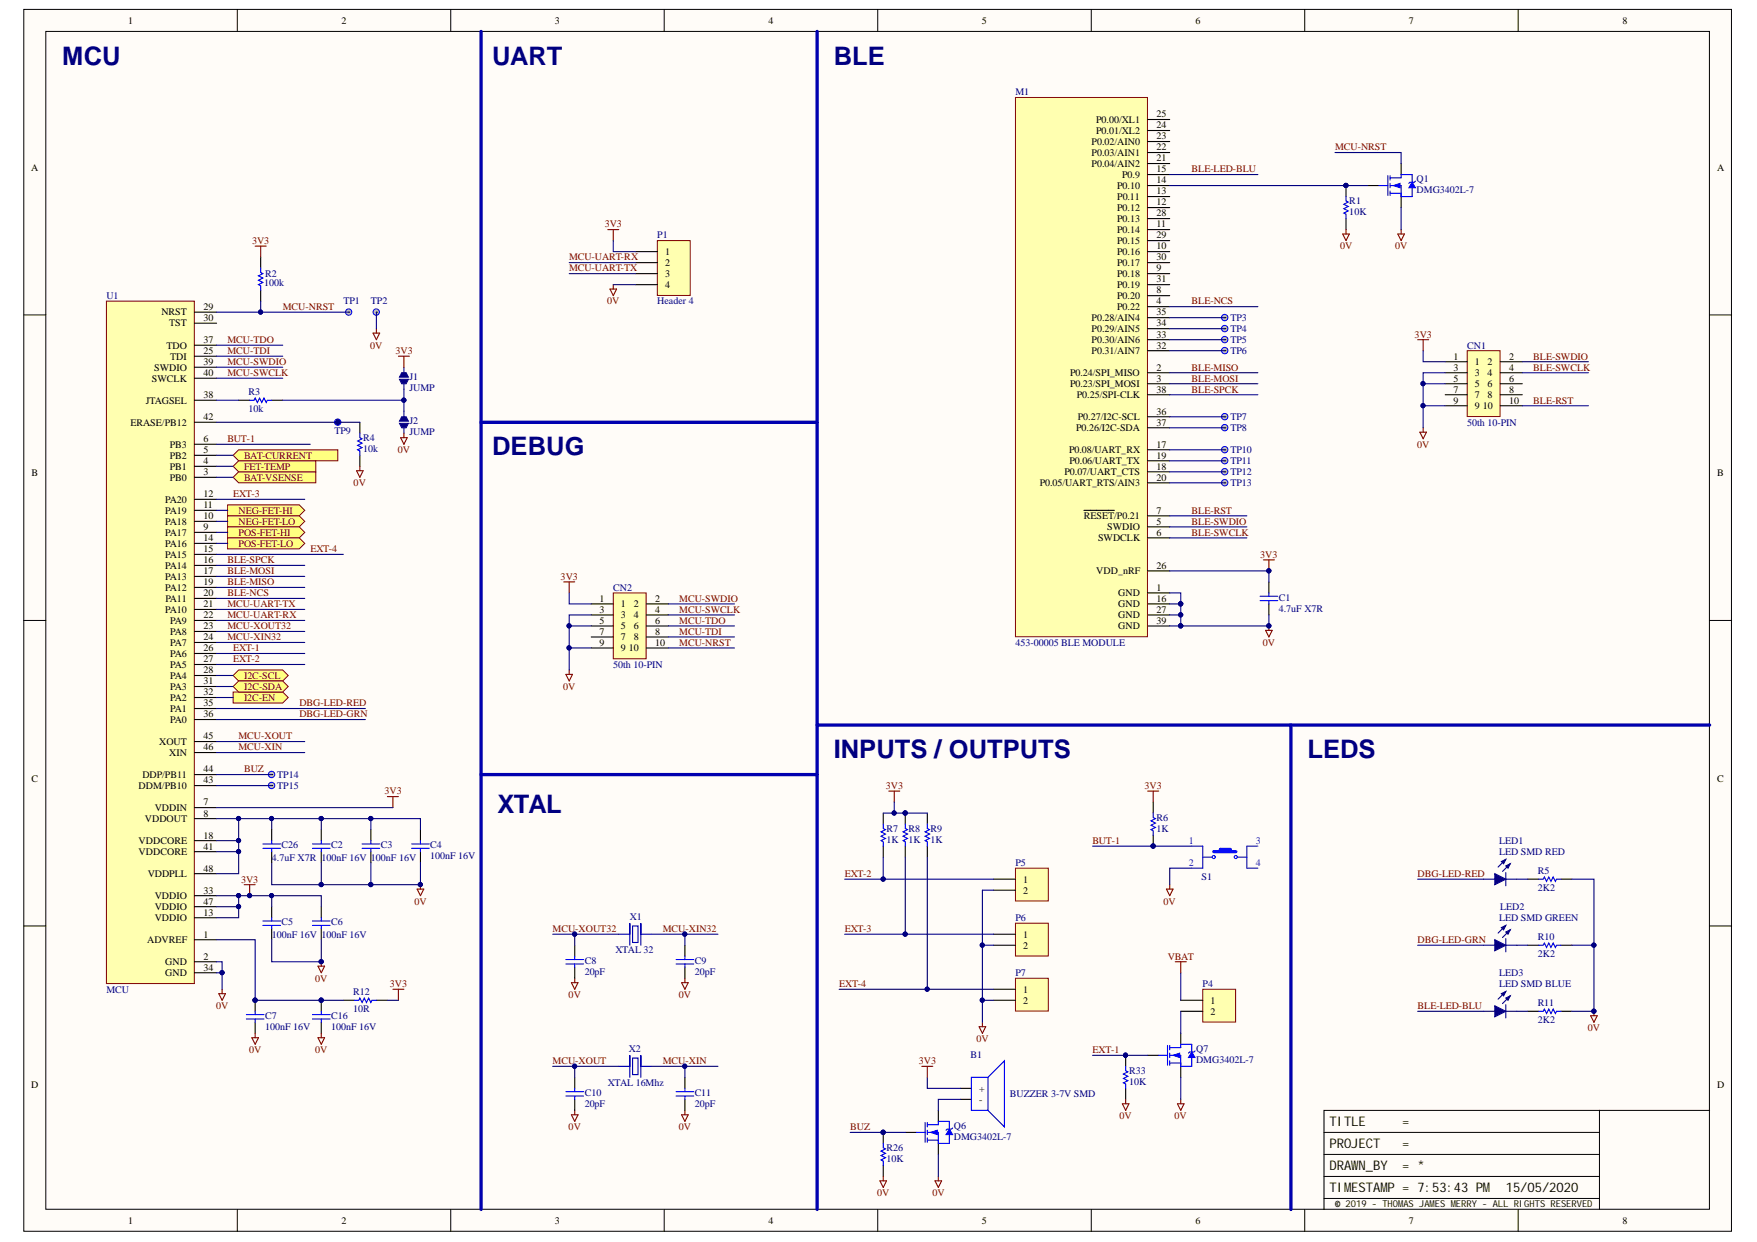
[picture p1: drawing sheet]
<svg xmlns="http://www.w3.org/2000/svg" width="297mm" height="210mm" viewBox="0 0 297 210" stroke-linecap="round" stroke-linejoin="round" font-family="sans-serif">
<g fill="#fffcf8" stroke="#000" stroke-width=".17">
<path d="M4 1.6h288.7v206.5h-288.7z"/>
<path d="M7.7 5.3h281.3v199.1h-281.3z"/>
</g>
<g fill="none" stroke="#000" stroke-width=".17">
<path d="M40.1 1.6v3.7M76.2 1.6v3.7M112.3 1.6v3.7M148.4 1.6v3.7M184.5 1.6v3.7M220.6 1.6v3.7M256.7 1.6v3.7M4 53.2h3.7M289 53.2h3.8M4 104.9h3.7M289 104.9h3.8M4 156.5h3.7"/>
<path d="M289 156.5h3.8M223.8 191.4h46.6M223.8 195.1h46.6M223.8 198.8h46.6M270.4 187.7h-46.6v16.7M289 187.7h-18.6v16.7M40.1 204.4v3.7M76.2 204.4v3.7M112.3 204.4v3.7M148.4 204.4v3.7M184.5 204.4v3.7M220.6 204.4v3.7"/>
<path d="M223.8 202.5h46.6M256.7 204.4v3.7"/>
</g>
<path d="M44.1 43.5v1.8M44.1 49v1.9M40.3 67.6h1.9M45.9 67.6h1.9" fill="none" stroke="#000" stroke-width=".19"/>
<path d="M44.1 45.3v.8l.3 .1-.7 .4 .7 .4-.7 .4 .7 .3-.7 .4 .4 .2v.7M42.2 67.6h.8l.1-.3 .4 .7 .4-.7 .4 .7 .3-.7 .4 .7 .2-.4h.7" fill="none" stroke="#00f" stroke-width=".19"/>
<path d="M43.1 41.6h1.9M44.1 41.6v1.9M37 167.9h1.1l-.5 1.2zM37.6 167.2v.7" fill="none" stroke="#800000" stroke-width=".19"/>
<path d="M68.3 62.1v.9M68.3 64.9v.9" fill="none" stroke="#11037f" stroke-width=".19"/>
<path d="M67.5 64.1h1.5l-.3 .8h-.8z" fill-rule="evenodd" fill="#0c0087"/>
<path d="M67.5 64.1h1.5l-.3 .8h-.8z" fill="none" stroke="#0c0087" stroke-width=".19"/>
<path d="M67.9 63h.8l.3 .7h-1.5z" fill-rule="evenodd" fill="#0c0087"/>
<path d="M67.9 63h.8l.3 .7h-1.5z" fill="none" stroke="#0c0087" stroke-width=".19"/>
<path d="M68.3 69.5v.9M68.3 72.3v.9" fill="none" stroke="#11037f" stroke-width=".19"/>
<path d="M67.5 71.6h1.5l-.3 .7h-.8z" fill-rule="evenodd" fill="#0c0087"/>
<path d="M67.5 71.6h1.5l-.3 .7h-.8z" fill="none" stroke="#0c0087" stroke-width=".19"/>
<path d="M67.9 70.4h.8l.3 .8h-1.5z" fill-rule="evenodd" fill="#0c0087"/>
<path d="M67.9 70.4h.8l.3 .8h-1.5z" fill="none" stroke="#0c0087" stroke-width=".19"/>
<path d="M67.4 60.2h1.8M67.7 74h1.1l-.5 1.1zM68.3 60.2v1.9M68.3 73.2v.8M95.3 98.3h1.9M96.2 98.3v1.9M95.7 114h1.1l-.6 1.1zM96.2 113.2v.8M65.5 134.6h1.9M66.4 134.6v1.9M70.5 150.3h1.1l-.5 1.1zM71.1 149.5v.8" fill="none" stroke="#800000" stroke-width=".19"/>
<g fill="none" stroke="#000" stroke-width=".19">
<path d="M60.8 71.4v1.8M60.8 76.9v1.9M45.9 153.2v1.9M45.9 157v1.8M54.3 140.2v1.9M54.3 143.9v1.9M54.3 153.2v1.9M54.3 157v1.8M62.7 140.2v1.9M62.7 143.9v1.9M71.1 140.2v1.9M71.1 143.9v1.9"/>
<path d="M43.1 169.1v1.8M43.1 172.8v1.8"/>
</g>
<g fill="none" stroke="#00f" stroke-width=".19">
<path d="M60.8 73.2v.8l.4 .2-.7 .3 .7 .4-.7 .4 .7 .3-.7 .4 .3 .2v.7M44.4 156.4h3M44.4 155.7h3M45.9 155.1v.6M45.9 156.4v.6M52.8 156.4h3M52.8 155.7h3M52.8 143.4h3M52.8 142.6h3M54.3 142.1v.5M54.3 143.4v.5M54.3 155.1v.6"/>
<path d="M54.3 156.4v.6M61.2 143.4h3M61.2 142.6h3M62.7 142.1v.5M62.7 143.4v.5M69.6 143.4h3M69.6 142.6h3M71.1 142.1v.5M71.1 143.4v.5M41.6 172.2h3M41.6 171.5h3M43.1 170.9v.6"/>
<path d="M43.1 172.2v.6"/>
</g>
<g fill="#000080" stroke="#000080" stroke-width=".17">
<circle cx="43.1" cy="169" r=".35"/>
<circle cx="71" cy="149.5" r=".35"/>
</g>
<path d="M18 50.9h14.9v115.3h-14.9z" fill="#ffffb0" stroke="#800000" stroke-width=".17"/>
<g fill="none" stroke="#000" stroke-width=".19">
<path d="M32.9 52.8h3.7M32.9 54.6h3.7M32.9 58.3h3.7M32.9 78.8h3.7M32.9 76.9h3.7M32.9 75.1h3.7M32.9 60.2h3.7M32.9 67.6h3.7M32.9 62.1h3.7M32.9 63.9h3.7M32.9 71.4h3.7M32.9 80.7h3.7"/>
<path d="M32.9 90h3.7M32.9 88.1h3.7M32.9 86.3h3.7M32.9 84.4h3.7M32.9 91.8h3.7M32.9 93.7h3.7M32.9 95.6h3.7M32.9 97.4h3.7M32.9 99.3h3.7M32.9 101.1h3.7M32.9 103h3.7M32.9 104.9h3.7"/>
<path d="M32.9 106.7h3.7M32.9 108.6h3.7M32.9 110.4h3.7M32.9 112.3h3.7M32.9 114.2h3.7M32.9 116h3.7M32.9 117.9h3.7M32.9 119.7h3.7M32.9 136.5h3.7M32.9 138.4h3.7M32.9 121.6h3.7M32.9 132.8h3.7"/>
<path d="M32.9 130.9h3.7M32.9 125.3h3.7M32.9 127.2h3.7M32.9 158.8h3.7M32.9 155.1h3.7M32.9 142.1h3.7M32.9 151.4h3.7M32.9 143.9h3.7M32.9 153.2h3.7M32.9 147.7h3.7M32.9 162.5h3.7M32.9 164.4h3.7"/>
</g>
<g fill="none" stroke="#800000" stroke-width=".19">
<path d="M102.7 38.8h1.9M103.7 38.8v1.9M60.3 79.6h1.1l-.6 1.1zM60.8 78.8v.8M41.3 149.5h1.8M42.2 149.5v1.9M96.6 166.1h1.1l-.5 1.1zM97.2 165.3v.8M115.2 166.1h1.1l-.5 1.1zM115.8 165.3v.8M96.6 188.4h1.1l-.5 1.1zM97.2 187.7v.7"/>
<path d="M115.2 188.4h1.1l-.5 1.1zM115.8 187.7v.7"/>
</g>
<circle cx="42.2" cy="151.4" r=".35" fill="#000080" stroke="#000080" stroke-width=".17"/>
<path d="M104.6 157.9h1.9v-1.9v3.7M106.9 156.5h1v2.8h-1zM110.2 157.9h-1.9v-1.9v3.7M106.9 178.8h1v2.8h-1zM104.6 180.2h1.9v-1.8v3.7M110.2 180.2h-1.9v-1.8v3.7" fill="none" stroke="#0000bf" stroke-width=".19"/>
<path d="M111.1 40.7h5.6v9.2h-5.6z" fill="#ffffb0" stroke="#800000" stroke-width=".17"/>
<path d="M107.4 42.5h3.7M107.4 44.4h3.7M107.4 46.2h3.7M107.4 48.1h3.7" fill="none" stroke="#000" stroke-width=".19"/>
<path d="M103.1 48.9h1.1l-.5 1.1zM103.7 48.1v.8" fill="none" stroke="#800000" stroke-width=".19"/>
<path d="M171.7 16.5h22.3v91.1h-22.3z" fill="#ffffb0" stroke="#800000" stroke-width=".17"/>
<g fill="none" stroke="#000" stroke-width=".19">
<path d="M194 38.8h3.8M194 35.1h3.8M194 33.2h3.8M194 31.4h3.8M194 29.5h3.8M194 27.6h3.8M194 25.8h3.8M194 23.9h3.8M194 22.1h3.8M194 20.2h3.8M194 36.9h3.8M194 51.8h3.8"/>
<path d="M194 50h3.8M194 46.2h3.8M194 42.5h3.8M194 40.7h3.8M194 44.4h3.8M194 48.1h3.8M194 59.3h3.8M194 57.4h3.8M194 55.5h3.8M194 53.7h3.8M194 63h3.8M194 64.9h3.8"/>
<path d="M194 76h3.8M194 79.7h3.8M194 77.9h3.8M194 70.4h3.8M194 72.3h3.8M194 66.7h3.8M183.2 86.3h5.2M194 89h3.8M194 90.9h3.8M194 87.2h3.8M194 81.6h3.8M194 96.5h3.8"/>
<path d="M194 100.2h3.8M194 102.1h3.8M194 103.9h3.8M194 105.8h3.8"/>
</g>
<path d="M203.3 167.2h5.6v5.5h-5.6z" fill="#ffffb0" stroke="#800000" stroke-width=".17"/>
<path d="M199.6 169.1h3.7M199.6 170.9h3.7" fill="none" stroke="#000" stroke-width=".19"/>
<path d="M171.7 146.7h5.5v5.6h-5.5z" fill="#ffffb0" stroke="#800000" stroke-width=".17"/>
<path d="M167.9 148.6h3.8M167.9 150.4h3.8" fill="none" stroke="#000" stroke-width=".19"/>
<path d="M171.7 156h5.5v5.6h-5.5z" fill="#ffffb0" stroke="#800000" stroke-width=".17"/>
<path d="M167.9 157.9h3.8M167.9 159.7h3.8" fill="none" stroke="#000" stroke-width=".19"/>
<path d="M171.7 165.3h5.5v5.6h-5.5z" fill="#ffffb0" stroke="#800000" stroke-width=".17"/>
<path d="M149.3 137.4v1.9M153 137.4v1.9M156.8 137.4v1.9M149.3 143v1.9M153 143v1.9M156.8 143v1.9M167.9 167.2h3.8M167.9 169.1h3.8" fill="none" stroke="#000" stroke-width=".19"/>
<path d="M239.7 57.4h1.8M240.6 57.4v1.9M240 73h1.2l-.6 1.2zM240.6 72.3v.7M150.3 133.7h1.8M151.2 133.7v1.9M165.5 173.5h1.1l-.5 1.1zM166.1 172.8v.7" fill="none" stroke="#800000" stroke-width=".19"/>
<path d="M149.3 139.3v.7l.4 .2-.8 .4 .8 .4-.8 .3 .8 .4-.8 .4 .4 .2v.7M153 139.3v.7l.4 .2-.7 .4 .7 .4-.7 .3 .7 .4-.7 .4 .3 .2v.7M156.8 139.3v.7l.3 .2-.7 .4 .7 .4-.7 .3 .7 .4-.7 .4 .4 .2v.7" fill="none" stroke="#00f" stroke-width=".19"/>
<circle cx="153" cy="137.4" r=".35" fill="#000080" stroke="#000080" stroke-width=".17"/>
<path d="M250.8 148.6h1.9M254.6 148.6h1.8M255.3 146l-1.3 1.3" fill="none" stroke="#0c0087" stroke-width=".19"/>
<path d="M254.6 146.4l.7-.4-.4 .7z" fill="#0c0087"/>
<path d="M254.6 146.4l.7-.4-.4 .7zM254.6 145.2l-1.3 1.3" fill="none" stroke="#0c0087" stroke-width=".19"/>
<path d="M253.8 145.6l.8-.4-.4 .8z" fill="#0c0087"/>
<path d="M253.8 145.6l.8-.4-.4 .8z" fill="none" stroke="#0c0087" stroke-width=".19"/>
<path d="M252.7 147.7l1.9 .9-1.9 .9z" fill-rule="evenodd" fill="#0c0087"/>
<path d="M252.7 147.7l1.9 .9-1.9 .9zM254.6 147.5v2.2M250.8 170.9h1.9M254.6 170.9h1.8M255.3 168.3l-1.3 1.3" fill="none" stroke="#0c0087" stroke-width=".19"/>
<path d="M254.6 168.7l.7-.4-.4 .8z" fill="#0c0087"/>
<path d="M254.6 168.7l.7-.4-.4 .8zM254.6 167.6l-1.3 1.3" fill="none" stroke="#0c0087" stroke-width=".19"/>
<path d="M253.8 167.9l.8-.3-.4 .7z" fill="#0c0087"/>
<path d="M253.8 167.9l.8-.3-.4 .7z" fill="none" stroke="#0c0087" stroke-width=".19"/>
<path d="M252.7 170l1.9 .9-1.9 .9z" fill-rule="evenodd" fill="#0c0087"/>
<path d="M250.8 159.7h1.9M254.6 159.7h1.8M255.3 157.1l-1.3 1.3M252.7 170l1.9 .9-1.9 .9zM254.6 169.8v2.2" fill="none" stroke="#0c0087" stroke-width=".19"/>
<path d="M254.6 157.5l.7-.4-.4 .8z" fill="#0c0087"/>
<path d="M254.6 157.5l.7-.4-.4 .8zM254.6 156.4l-1.3 1.3" fill="none" stroke="#0c0087" stroke-width=".19"/>
<path d="M253.8 156.8l.8-.4-.4 .7z" fill="#0c0087"/>
<path d="M253.8 156.8l.8-.4-.4 .7z" fill="none" stroke="#0c0087" stroke-width=".19"/>
<path d="M252.7 158.8l1.9 .9-1.9 1z" fill-rule="evenodd" fill="#0c0087"/>
<path d="M252.7 158.8l1.9 .9-1.9 1zM254.6 158.6v2.3" fill="none" stroke="#0c0087" stroke-width=".19"/>
<path d="M231.3 31.4h1.8M236.9 27.6v1.9M236.9 33.2v1.9M214.5 98.3v1.9M214.5 102.1v1.8M258.3 148.6h1.9M258.3 159.7h1.9M263.9 148.6h1.8M263.9 159.7h1.8M258.3 170.9h1.9M263.9 170.9h1.8" fill="none" stroke="#000" stroke-width=".19"/>
<g fill="none" stroke="#00f" stroke-width=".19">
<path d="M233.1 31.4h1.5M234.6 29.7v3.3M235 30.1h1.9M235 31.4h1.9v1.8M235 32.7h1.9M235 29.7v.7M235 31v.7M235 32.3v.7M238.7 31.7v1.5M213 101.5h3M213 100.8h3M214.5 100.2v.6"/>
<path d="M214.5 101.5v.6M260.2 148.6h.7l.2-.4 .4 .8 .3-.8 .4 .8 .4-.8 .4 .8 .1-.4h.8M260.2 159.7h.7l.2-.3 .4 .7 .3-.7 .4 .7 .4-.7 .4 .7 .1-.4h.8M260.2 170.9h.7l.2-.4 .4 .8 .3-.8 .4 .8 .4-.8 .4 .8 .1-.4h.8"/>
</g>
<path d="M213.6 94.6h1.9M214.5 94.6v1.9M268.9 171.7h1.1l-.5 1.1zM269.5 170.9v.8" fill="none" stroke="#800000" stroke-width=".19"/>
<g fill="#000080" stroke="#000080" stroke-width=".17">
<circle cx="269.5" cy="170.9" r=".35"/>
<circle cx="214.5" cy="96.5" r=".35"/>
</g>
<path d="M235.6 31.4l1.1-.4v.7z" fill="#00f"/>
<path d="M235.6 31.4l1.1-.4v.7z" fill="none" stroke="#00f" stroke-width=".17"/>
<path d="M236.9 29.5v.6M236.9 32.7v.5h1.8M238.7 29.5v1.3" fill="none" stroke="#00f" stroke-width=".19"/>
<path d="M238.7 30.8l.6 .9h-1.1z" fill="#00f"/>
<path d="M238.7 30.8l.6 .9h-1.1z" fill="none" stroke="#00f" stroke-width=".17"/>
<path d="M227.6 33.2v.8l.3 .2-.7 .3 .7 .4-.7 .4 .7 .3-.7 .4 .4 .2v.7M236.9 29.5h1.8M239.3 30.6l-.2 .2h-.7l-.2 .2" fill="none" stroke="#00f" stroke-width=".19"/>
<path d="M227 39.5h1.1l-.5 1.2zM227.6 38.8v.7M236.3 39.5h1.1l-.5 1.2zM236.9 38.8v.7" fill="none" stroke="#800000" stroke-width=".19"/>
<path d="M227.6 31.4v1.8M227.6 36.9v1.9" fill="none" stroke="#000" stroke-width=".19"/>
<circle cx="227.5" cy="31.3" r=".35" fill="#000080" stroke="#000080" stroke-width=".17"/>
<circle cx="57.1" cy="71.3" r=".54" fill="#c0c0c0" stroke="#00f" stroke-width=".17"/>
<path d="M57.1 71.4h.1" fill="none" stroke="#000" stroke-width=".19"/>
<circle cx="57.1" cy="71.3" r=".35" fill="#000080" stroke="#000080" stroke-width=".17"/>
<circle cx="58.9" cy="52.7" r=".54" fill="#c0c0c0" stroke="#00f" stroke-width=".17"/>
<path d="M59 52.8h.1" fill="none" stroke="#000" stroke-width=".19"/>
<circle cx="63.6" cy="52.7" r=".54" fill="#c0c0c0" stroke="#00f" stroke-width=".17"/>
<path d="M63.6 52.8h.1" fill="none" stroke="#000" stroke-width=".19"/>
<path d="M63.1 56.3h1.1l-.6 1.1zM63.6 55.5v.8" fill="none" stroke="#800000" stroke-width=".19"/>
<g fill="#ffff80" stroke="#800000" stroke-width=".17">
<path d="M39.4 80.7l.9-1h13.1v1.9h-13.1z" fill-rule="evenodd"/>
<path d="M38.5 85.3h12.1l.9 1-.9 .9h-12.1z" fill-rule="evenodd"/>
<path d="M38.5 87.2h12.1l.9 .9-.9 .9h-12.1z" fill-rule="evenodd"/>
<path d="M38.5 89h12.1l.9 1-.9 .9h-12.1z" fill-rule="evenodd"/>
<path d="M39.4 114.2l.9-1h7.5l.9 1-.9 .9h-7.5z" fill-rule="evenodd"/>
<path d="M39.4 76.9l.9-.9h16.8v1.9h-16.8z" fill-rule="evenodd"/>
<path d="M39.4 117h8.4l.9 .9-.9 .9h-8.4z" fill-rule="evenodd"/>
<path d="M39.4 78.8l.9-.9h13.1v1.8h-13.1z" fill-rule="evenodd"/>
<path d="M38.5 90.9h12.1l.9 .9-.9 1h-12.1z" fill-rule="evenodd"/>
<path d="M39.4 116l.9-.9h7.5l.9 .9-.9 1h-7.5z" fill-rule="evenodd"/>
</g>
<path d="M81.3 5.3v199.1M138.1 5.3v199.1M81.3 71.4h56.8M81.3 130.9h56.8M138.1 122.5h150.9M218.2 122.5v81.9" fill="none" stroke="#0000b0" stroke-width=".56"/>
<circle cx="207" cy="76" r=".54" fill="#c0c0c0" stroke="#00f" stroke-width=".17"/>
<path d="M207.1 76h.1" fill="none" stroke="#000" stroke-width=".19"/>
<circle cx="207" cy="77.9" r=".54" fill="#c0c0c0" stroke="#00f" stroke-width=".17"/>
<path d="M207.1 77.9h.1" fill="none" stroke="#000" stroke-width=".19"/>
<circle cx="207" cy="79.7" r=".54" fill="#c0c0c0" stroke="#00f" stroke-width=".17"/>
<path d="M207.1 79.7h.1" fill="none" stroke="#000" stroke-width=".19"/>
<circle cx="207" cy="81.6" r=".54" fill="#c0c0c0" stroke="#00f" stroke-width=".17"/>
<path d="M207.1 81.6h.1" fill="none" stroke="#000" stroke-width=".19"/>
<circle cx="207" cy="53.7" r=".54" fill="#c0c0c0" stroke="#00f" stroke-width=".17"/>
<path d="M207.1 53.7h.1" fill="none" stroke="#000" stroke-width=".19"/>
<circle cx="207" cy="55.5" r=".54" fill="#c0c0c0" stroke="#00f" stroke-width=".17"/>
<path d="M207.1 55.5h.1" fill="none" stroke="#000" stroke-width=".19"/>
<circle cx="207" cy="57.4" r=".54" fill="#c0c0c0" stroke="#00f" stroke-width=".17"/>
<path d="M207.1 57.4h.1" fill="none" stroke="#000" stroke-width=".19"/>
<circle cx="207" cy="59.3" r=".54" fill="#c0c0c0" stroke="#00f" stroke-width=".17"/>
<path d="M207.1 59.3h.1" fill="none" stroke="#000" stroke-width=".19"/>
<circle cx="207" cy="70.4" r=".54" fill="#c0c0c0" stroke="#00f" stroke-width=".17"/>
<path d="M207.1 70.4h.1" fill="none" stroke="#000" stroke-width=".19"/>
<circle cx="207" cy="72.3" r=".54" fill="#c0c0c0" stroke="#00f" stroke-width=".17"/>
<path d="M207.1 72.3h.1" fill="none" stroke="#000" stroke-width=".19"/>
<circle cx="45.9" cy="130.9" r=".54" fill="#c0c0c0" stroke="#00f" stroke-width=".17"/>
<path d="M45.9 130.9h.1" fill="none" stroke="#000" stroke-width=".19"/>
<circle cx="45.9" cy="132.8" r=".54" fill="#c0c0c0" stroke="#00f" stroke-width=".17"/>
<path d="M45.9 132.8h.1" fill="none" stroke="#000" stroke-width=".19"/>
<path d="M214 106.5h1.1l-.6 1.1zM214.5 105.8v.7" fill="none" stroke="#800000" stroke-width=".19"/>
<circle cx="214.5" cy="105.8" r=".35" fill="#000080" stroke="#000080" stroke-width=".17"/>
<path d="M248.1 59.3h5.5v11.1h-5.5z" fill="#ffffb0" stroke="#800000" stroke-width=".17"/>
<path d="M244.3 61.1h3.8M244.3 63h3.8M244.3 64.9h3.8M244.3 66.7h3.8M244.3 68.6h3.8M253.6 61.1h3.8M253.6 63h3.8M253.6 64.9h3.8M253.6 66.7h3.8M253.6 68.6h3.8" fill="none" stroke="#000" stroke-width=".19"/>
<path d="M103.7 100.2h5.5v11.1h-5.5z" fill="#ffffb0" stroke="#800000" stroke-width=".17"/>
<g fill="none" stroke="#000" stroke-width=".19">
<path d="M100 102.1h3.7M100 103.9h3.7M100 105.8h3.7M100 107.6h3.7M100 109.5h3.7M109.3 102.1h3.7M109.3 103.9h3.7M109.3 105.8h3.7M109.3 107.6h3.7M109.3 109.5h3.7M195 135.6v1.8M97.2 159.7v1.9"/>
<path d="M115.8 159.7v1.9M195 141.1v1.9M54.3 169.1v1.8M54.3 172.8v1.8M58 169.1h1.9M63.6 169.1h1.9M97.2 163.5v1.8M115.8 163.5v1.8M194 178.4h1.9M199.6 174.6v1.9M97.2 182.1v1.8M97.2 185.8v1.9"/>
<path d="M115.8 182.1v1.8M115.8 185.8v1.9M199.6 180.2v1.9"/>
</g>
<path d="M194 133.7h1.9M195 133.7v1.9M197.2 150.3h1.1l-.5 1.1zM197.8 149.5v.8M42.6 175.4h1.1l-.6 1.1zM43.1 174.6v.8M53.8 163.3h1.1l-.6 1.1zM53.8 175.4h1.1l-.6 1.1zM54.3 162.5v.8M54.3 174.6v.8M66.4 167.2h1.9M67.4 167.2v1.9" fill="none" stroke="#800000" stroke-width=".19"/>
<g fill="#000080" stroke="#000080" stroke-width=".17">
<circle cx="54.3" cy="162.5" r=".35"/>
<circle cx="54.3" cy="169" r=".35"/>
<circle cx="194.9" cy="143" r=".35"/>
</g>
<g fill="none" stroke="#00f" stroke-width=".19">
<path d="M195 137.4v.8l.3 .2-.7 .3 .7 .4-.7 .4 .7 .3-.7 .4 .4 .2v.7M52.8 172.2h3M52.8 171.5h3M54.3 170.9v.6M54.3 172.2v.6M59.9 169.1h.7l.2-.4 .4 .7 .4-.7 .4 .7 .3-.7 .4 .7 .2-.3h.7M95.7 162.9h3M95.7 162.2h3M97.2 161.6v.6M97.2 162.9v.6M114.3 162.9h3M114.3 162.2h3"/>
<path d="M115.8 161.6v.6M115.8 162.9v.6M195.9 178.4h1.5M197.4 176.7v3.3M197.8 177.1h1.8M197.8 178.4h1.8v1.8M197.8 179.7h1.8M197.8 176.7v.7M197.8 178v.7M197.8 179.3v.7M201.5 178.7v1.5M95.7 185.2h3"/>
<path d="M95.7 184.5h3M97.2 183.9v.6M97.2 185.2v.6M114.3 185.2h3M114.3 184.5h3M115.8 183.9v.6M115.8 185.2v.6"/>
</g>
<g fill="none" stroke="#011ff9" stroke-width=".19">
<path d="M201.5 143h1.8v3.7h-1.8M203.3 144.9h1.5M209.3 144.9h1.5M212.7 143h-1.9v3.7h1.9"/>
<circle cx="205.2" cy="144.8" r=".26"/>
<circle cx="208.9" cy="144.8" r=".26"/>
</g>
<path d="M205.2 143.9h3.7M208 143.6h-1.7v.1h1.7h-1.5" fill="none" stroke="#011ff9" stroke-width=".56"/>
<path d="M198.3 178.4l1.1-.4v.7z" fill="#00f"/>
<path d="M198.3 178.4l1.1-.4v.7z" fill="none" stroke="#00f" stroke-width=".17"/>
<path d="M199.6 176.5v.6M199.6 179.7v.5h1.9M201.5 176.5v1.3" fill="none" stroke="#00f" stroke-width=".19"/>
<path d="M201.5 177.8l.5 .9h-1.1z" fill="#00f"/>
<path d="M201.5 177.8l.5 .9h-1.1z" fill="none" stroke="#00f" stroke-width=".17"/>
<g fill="none" stroke="#00f" stroke-width=".19">
<path d="M199.6 176.5h1.9M202 177.6l-.1 .2h-.8l-.2 .2M154.9 191.4h1.5M156.4 189.7v3.4M156.8 190.1h1.8M156.8 191.4h1.8v1.8M156.8 192.7h1.8M156.8 189.7v.8M156.8 191v.8M156.8 192.3v.8M160.5 191.8v1.4M164.2 182.1h2.8v5.6h-2.8z"/>
<path d="M167 182.1l2.8-2.8v11.2l-2.8-2.8M190.3 180.2v.8l.4 .1-.8 .4 .8 .4-.8 .4 .8 .3-.8 .4 .4 .2v.7"/>
</g>
<path d="M198.7 162.5h1.8M199.6 162.5v1.9M189.7 186.5h1.2l-.6 1.2zM190.3 185.8v.7M199.1 186.5h1.1l-.6 1.2zM199.6 185.8v.7" fill="none" stroke="#800000" stroke-width=".19"/>
<path d="M190.3 178.4v1.8M153 191.4h1.9M158.6 187.7v1.8M158.6 193.2v1.9M162.4 183.9h1.8M162.4 185.8h1.8M190.3 183.9v1.9" fill="none" stroke="#000" stroke-width=".19"/>
<g fill="#000080" stroke="#000080" stroke-width=".17">
<circle cx="190.3" cy="178.3" r=".35"/>
<circle cx="44.1" cy="52.7" r=".35"/>
<circle cx="68.3" cy="67.6" r=".35"/>
<circle cx="96.2" cy="109.5" r=".35"/>
<circle cx="96.2" cy="105.8" r=".35"/>
<circle cx="40.3" cy="138.3" r=".35"/>
<circle cx="40.3" cy="142.1" r=".35"/>
<circle cx="40.3" cy="143.9" r=".35"/>
<circle cx="45.9" cy="151.4" r=".35"/>
<circle cx="45.9" cy="138.3" r=".35"/>
<circle cx="54.3" cy="138.3" r=".35"/>
<circle cx="54.3" cy="149.5" r=".35"/>
<circle cx="62.7" cy="149.5" r=".35"/>
<circle cx="62.7" cy="138.3" r=".35"/>
<circle cx="40.3" cy="153.2" r=".35"/>
<circle cx="97.1" cy="157.9" r=".35"/>
<circle cx="115.8" cy="157.9" r=".35"/>
<circle cx="97.1" cy="180.2" r=".35"/>
<circle cx="115.8" cy="180.2" r=".35"/>
<circle cx="166.1" cy="169" r=".35"/>
<circle cx="166.1" cy="159.7" r=".35"/>
<circle cx="156.7" cy="167.2" r=".35"/>
<circle cx="153" cy="157.9" r=".35"/>
<circle cx="149.3" cy="148.6" r=".35"/>
<circle cx="151.2" cy="137.4" r=".35"/>
<circle cx="240.6" cy="68.6" r=".35"/>
<circle cx="240.6" cy="64.8" r=".35"/>
<circle cx="269.5" cy="170.9" r=".35"/>
<circle cx="269.5" cy="159.7" r=".35"/>
<circle cx="199.6" cy="105.8" r=".35"/>
<circle cx="214.5" cy="105.8" r=".35"/>
<circle cx="199.6" cy="102" r=".35"/>
<circle cx="199.6" cy="103.9" r=".35"/>
<circle cx="214.5" cy="96.5" r=".35"/>
<circle cx="227.5" cy="31.3" r=".35"/>
<circle cx="57.1" cy="71.3" r=".35"/>
<circle cx="37.5" cy="164.4" r=".35"/>
<circle cx="54.3" cy="162.5" r=".35"/>
<circle cx="54.3" cy="169" r=".35"/>
<circle cx="43.1" cy="169" r=".35"/>
<circle cx="194.9" cy="143" r=".35"/>
<circle cx="40.3" cy="151.4" r=".35"/>
<circle cx="42.2" cy="151.4" r=".35"/>
<circle cx="153" cy="137.4" r=".35"/>
</g>
<g fill="none" stroke="#000080" stroke-width=".19">
<path d="M197.8 31.4h33.5M197.8 29.5h14.9M225.7 25.8h11.2v1.8M236.9 35.1v3.7M44.1 50.9v1.9h-7.5M63.6 52.8v2.7M197.8 53.7h9.3M197.8 55.5h9.3M197.8 57.4h9.3M197.8 59.3h9.3M197.8 51.8h14.9M36.6 71.4h24.2"/>
<path d="M36.6 76.9h2.8M36.6 78.8h2.8M36.6 75.1h15.9M197.8 63h14.9M197.8 66.7h14.9M197.8 64.9h14.9M197.8 76h9.3M197.8 77.9h9.3M197.8 79.7h9.3M197.8 70.4h9.3M197.8 72.3h9.3M36.6 99.3h14.9"/>
<path d="M36.6 95.6h14.9M36.6 97.4h14.9M36.6 80.7h2.8M36.6 86.3h1.9M36.6 88.1h1.9M36.6 90h1.9M36.6 91.8h1.9M36.6 93.7h21.4M36.6 84.4h14.9M197.8 96.5h16.7v1.8M197.8 90.9h13M197.8 89h13"/>
<path d="M197.8 87.2h13M197.8 81.6h9.3M36.6 114.2h2.8M36.6 116h2.8M36.6 117.9h2.8M36.6 119.7h25.2M36.6 110.4h14.9M36.6 112.3h14.9M36.6 101.1h14.9M197.8 100.2h1.8v1.9M197.8 103.9h1.8v1.9M197.8 102.1h1.8"/>
<path d="M197.8 105.8h1.8M199.6 102.1v1.8M214.5 103.9v1.9h-14.9M36.6 121.6h25.2M36.6 130.9h9.3M36.6 132.8h9.3M149.3 137.4h7.5M151.2 135.6v1.8M36.6 158.8h6.5v10.3h14.9M142.8 157.9h25.1M142.8 148.6h25.1M149.3 144.9v3.7"/>
<path d="M153 144.9v13M156.8 144.9v22.3M167.9 159.7h-1.8v9.4M167.9 150.4h-1.8v9.3M184.7 143h16.8M201.5 146.7h-3.7v2.8M239.7 148.6h11.1M239.7 159.7h11.1M256.4 148.6h1.9M256.4 159.7h1.9M265.7 148.6h3.8v22.3h-3.8M265.7 159.7h3.8"/>
<path d="M36.6 162.5h1v4.7M36.6 164.4h1M65.5 169.1h1.9M141.9 167.2h26M167.9 169.1h-1.8v3.7M184.7 178.4h9.3M199.6 164.4v4.7M199.6 170.9v3.7M239.7 170.9h11.1M256.4 170.9h1.9M199.6 182.1v3.7"/>
</g>
<g fill="none" stroke="#11037f" stroke-width=".19">
<path d="M36.6 58.3h11.2M44.1 52.8h14.9M96.2 44.4h11.2M96.2 46.2h11.2M103.7 40.7v1.8h3.7M103.7 48.1h3.7M240.6 59.3v1.8h3.7M36.6 67.6h3.7M36.6 60.2h11.2M36.6 62.1h11.2M36.6 63.9h11.2M47.8 67.6h20.5"/>
<path d="M68.3 65.8v3.7M244.3 68.6h-3.7v3.7M244.3 64.9h-3.7v3.7M244.3 63h-3.7v1.9M257.4 61.1h11.1M257.4 63h11.1M257.4 68.6h11.1M36.6 106.7h14.9M36.6 108.6h14.9M36.6 104.9h14.9M36.6 103h14.9M96.2 100.2v1.9h3.8"/>
<path d="M100 109.5h-3.8v3.7M100 105.8h-3.8v3.7M100 103.9h-3.8v1.9M113 105.8h11.2M113 107.6h11.2M113 102.1h11.2M113 103.9h11.2M113 109.5h11.2M36.6 138.4h3.7v3.7h-3.7M36.6 136.5h29.8M36.6 125.3h14.9M36.6 127.2h14.9"/>
<path d="M40.3 138.4h5.6v1.8M45.9 138.4h8.4v1.8M54.3 138.4h8.4v1.8M36.6 151.4h17.7v1.8M36.6 153.2h3.7M40.3 142.1v1.8h-3.7M40.3 143.9v3.8h-3.7M40.3 151.4v3.7h-3.7M45.9 145.8v3.7h8.4v-3.7M45.9 158.8v3.7h8.4v-3.7M45.9 151.4v1.8M62.7 145.8v3.7h-8.4"/>
<path d="M93.4 157.9h11.2M97.2 157.9v1.8M110.2 157.9h11.2M115.8 157.9v1.8M93.4 180.2h11.2M97.2 180.2v1.9M110.2 180.2h11.2M115.8 180.2v1.9"/>
</g>
<path d="M157.3 191.4l1.1-.4v.8z" fill="#00f"/>
<path d="M157.3 191.4l1.1-.4v.8z" fill="none" stroke="#00f" stroke-width=".17"/>
<path d="M158.6 189.5v.6M158.6 192.7v.5h1.9M160.5 189.5v1.3" fill="none" stroke="#00f" stroke-width=".19"/>
<path d="M160.5 190.8l.6 1h-1.2z" fill="#00f"/>
<path d="M160.5 190.8l.6 1h-1.2z" fill="none" stroke="#00f" stroke-width=".17"/>
<path d="M44.4 143.4h3M44.4 142.6h3M45.9 142.1v.5M45.9 143.4v.5M149.3 193.2v.8l.4 .2-.8 .3 .8 .4-.8 .4 .8 .4-.8 .3 .4 .2v.8M158.6 189.5h1.9M161.1 190.6l-.2 .2h-.8l-.2 .2" fill="none" stroke="#00f" stroke-width=".19"/>
<path d="M148.8 199.6h1.1l-.6 1.1zM149.3 198.8v.8M155.8 180.2h1.9M156.8 180.2v1.9M158.1 199.6h1.1l-.6 1.1zM158.6 198.8v.8" fill="none" stroke="#800000" stroke-width=".19"/>
<path d="M45.9 140.2v1.9M45.9 143.9v1.9M149.3 191.4v1.8M149.3 197v1.8" fill="none" stroke="#000" stroke-width=".19"/>
<g fill="#000080" stroke="#000080" stroke-width=".17">
<circle cx="149.3" cy="191.4" r=".35"/>
<circle cx="62.7" cy="138.3" r=".35"/>
<circle cx="62.7" cy="149.5" r=".35"/>
<circle cx="71" cy="149.5" r=".35"/>
</g>
<path d="M62.7 138.4h8.4v1.8M71.1 145.8v3.7h-8.4M143.7 191.4h9.3M156.8 182.1v1.8h5.6M158.6 195.1v3.7M162.4 185.8h-3.8v1.9" fill="none" stroke="#000080" stroke-width=".19"/>
<g font-size="4.3" fill="#000080">
<text x="10.5" y="10.9">MCU</text>
<text x="83.2" y="10.9">UART</text>
<text x="140.9" y="10.9">BLE</text>
<text x="83.2" y="77">DEBUG</text>
<text x="140.9" y="128.1">INPUTS / OUTPUTS</text>
<text x="221.1" y="128.1">LEDS</text>
<text x="84.1" y="137.4">XTAL</text>
</g>
<g font-size="2.2" fill="#080d02">
<text x="224.8" y="190.2">TITLE</text>
<text x="237" y="190.2">=</text>
<text x="224.8" y="194">PROJECT</text>
<text x="224.8" y="197.7">DRAWN_BY</text>
<text x="237" y="194">=</text>
<text x="237" y="197.7">= *</text>
<text x="224.8" y="201.4">TIMESTAMP = 7:53:43 PM</text>
<text x="254.6" y="201.4">15/05/2020</text>
</g>
<g font-size="1.7">
<text x="21.7" y="4">1</text>
<text x="57.7" y="4">2</text>
<text x="93.8" y="4">3</text>
<text x="129.9" y="4">4</text>
<text x="166" y="4">5</text>
<text x="202.1" y="4">6</text>
<text x="238.2" y="4">7</text>
<text x="274.3" y="4">8</text>
<text x="185.3" y="22.6">P0.01/XL2</text>
<text x="185.3" y="20.8">P0.00/XL1</text>
<text x="195.5" y="23.6">23</text>
<text x="195.5" y="21.7">24</text>
<text x="195.5" y="19.8">25</text>
<text x="5.3" y="28.9">A</text>
<text x="184.5" y="28.2">P0.04/AIN2</text>
<text x="184.5" y="26.3">P0.03/AIN1</text>
<text x="184.5" y="24.5">P0.02/AIN0</text>
<text x="195.5" y="29.1">15</text>
<text x="195.5" y="27.3">21</text>
<text x="195.5" y="25.4">22</text>
<text x="290.3" y="28.9">A</text>
<text x="188.9" y="35.6">P0.12</text>
<text x="188.9" y="31.9">P0.10</text>
<text x="188.9" y="33.8">P0.11</text>
<text x="189.7" y="30.1">P0.9</text>
<text x="195.5" y="34.7">12</text>
<text x="195.5" y="32.8">13</text>
<text x="195.5" y="31">14</text>
<text x="188.9" y="39.4">P0.14</text>
<text x="188.9" y="37.5">P0.13</text>
<text x="188.9" y="41.2">P0.15</text>
<text x="195.5" y="38.4">11</text>
<text x="195.5" y="36.6">28</text>
<text x="195.5" y="40.3">29</text>
<text x="112.4" y="43.1">1</text>
<text x="112.4" y="44.9">2</text>
<text x="112.4" y="46.8">3</text>
<text x="188.9" y="46.8">P0.18</text>
<text x="188.9" y="43.1">P0.16</text>
<text x="188.9" y="44.9">P0.17</text>
<text x="195.5" y="45.9">9</text>
<text x="195.5" y="42.1">10</text>
<text x="195.5" y="44">30</text>
<text x="195.5" y="47.7">31</text>
<text x="27.3" y="53.3">NRST</text>
<text x="34.4" y="52.4">29</text>
<text x="112.4" y="48.7">4</text>
<text x="188.9" y="52.4">P0.22</text>
<text x="188.9" y="50.5">P0.20</text>
<text x="188.9" y="48.7">P0.19</text>
<text x="195.5" y="51.4">4</text>
<text x="195.5" y="49.6">8</text>
<text x="195.5" y="53.3">35</text>
<text x="28.1" y="58.9">TDO</text>
<text x="28.6" y="55.2">TST</text>
<text x="34.4" y="59.9">25</text>
<text x="34.4" y="54.2">30</text>
<text x="34.4" y="58">37</text>
<text x="184.5" y="59.9">P0.31/AIN7</text>
<text x="184.5" y="58">P0.30/AIN6</text>
<text x="184.5" y="56.1">P0.29/AIN5</text>
<text x="184.5" y="54.2">P0.28/AIN4</text>
<text x="195.5" y="58.9">32</text>
<text x="195.5" y="57.1">33</text>
<text x="195.5" y="55.2">34</text>
<text x="25.7" y="64.5">SWCLK</text>
<text x="26.1" y="62.6">SWDIO</text>
<text x="28.8" y="60.8">TDI</text>
<text x="34.4" y="61.7">39</text>
<text x="34.4" y="63.6">40</text>
<text x="180.9" y="63.6">P0.24/SPI_MISO</text>
<text x="180.9" y="65.4">P0.23/SPI_MOSI</text>
<text x="195.5" y="62.6">2</text>
<text x="195.5" y="64.5">3</text>
<text x="245.7" y="64.5">5</text>
<text x="245.7" y="60.8">1</text>
<text x="245.7" y="62.6">3</text>
<text x="249.4" y="65.4">5</text>
<text x="249.4" y="61.7">1</text>
<text x="249.4" y="63.6">3</text>
<text x="251.5" y="61.7">2</text>
<text x="251.5" y="63.6">4</text>
<text x="251.5" y="65.4">6</text>
<text x="255.1" y="60.8">2</text>
<text x="255.1" y="62.6">4</text>
<text x="255.1" y="64.5">6</text>
<text x="22" y="71.9">ERASE/PB12</text>
<text x="24.6" y="68.2">JTAGSEL</text>
<text x="34.4" y="67.3">38</text>
<text x="34.4" y="71">42</text>
<text x="182" y="67.3">P0.25/SPI-CLK</text>
<text x="182.2" y="71">P0.27/I2C-SCL</text>
<text x="195.5" y="70.1">36</text>
<text x="195.5" y="71.9">37</text>
<text x="195.5" y="66.4">38</text>
<text x="245.7" y="68.2">9</text>
<text x="245.7" y="66.4">7</text>
<text x="249.4" y="69.2">9</text>
<text x="249.4" y="67.3">7</text>
<text x="250.7" y="69.2">10</text>
<text x="251.5" y="67.3">8</text>
<text x="255.1" y="66.4">8</text>
<text x="255.1" y="68.2">10</text>
<text x="28.7" y="77.5">PB2</text>
<text x="28.7" y="75.7">PB3</text>
<text x="34.4" y="76.6">5</text>
<text x="34.4" y="74.7">6</text>
<text x="180.7" y="76.6">P0.08/UART_RX</text>
<text x="181.9" y="72.9">P0.26/I2C-SDA</text>
<text x="195.5" y="75.7">17</text>
<text x="195.5" y="77.5">19</text>
<text x="5.3" y="80.5">B</text>
<text x="28.7" y="81.2">PB0</text>
<text x="28.7" y="79.4">PB1</text>
<text x="34.4" y="80.3">3</text>
<text x="34.4" y="78.5">4</text>
<text x="175.8" y="82.2">P0.05/UART_RTS/AIN3</text>
<text x="180" y="80.3">P0.07/UART_CTS</text>
<text x="180.8" y="78.5">P0.06/UART_TX</text>
<text x="195.5" y="79.4">18</text>
<text x="195.5" y="81.2">20</text>
<text x="290.3" y="80.5">B</text>
<text x="27.9" y="88.7">PA18</text>
<text x="27.9" y="86.8">PA19</text>
<text x="27.9" y="85">PA20</text>
<text x="34.4" y="89.6">9</text>
<text x="34.4" y="87.8">10</text>
<text x="34.4" y="85.9">11</text>
<text x="34.4" y="84">12</text>
<text x="183.2" y="87.8">RESET/P0.21</text>
<text x="187.2" y="89.6">SWDIO</text>
<text x="195.5" y="88.7">5</text>
<text x="195.5" y="86.8">7</text>
<text x="27.9" y="90.5">PA17</text>
<text x="27.9" y="92.4">PA16</text>
<text x="27.9" y="94.3">PA15</text>
<text x="34.4" y="91.5">14</text>
<text x="34.4" y="93.3">15</text>
<text x="34.4" y="95.2">16</text>
<text x="185.6" y="91.5">SWDCLK</text>
<text x="195.5" y="90.5">6</text>
<text x="27.9" y="96.1">PA14</text>
<text x="27.9" y="98">PA13</text>
<text x="27.9" y="99.8">PA12</text>
<text x="28" y="101.7">PA11</text>
<text x="34.4" y="97.1">17</text>
<text x="34.4" y="98.9">19</text>
<text x="34.4" y="100.8">20</text>
<text x="101.3" y="101.7">1</text>
<text x="110.8" y="101.7">2</text>
<text x="185.3" y="97.1">VDD_nRF</text>
<text x="189.1" y="100.8">GND</text>
<text x="195.5" y="99.8">1</text>
<text x="195.5" y="101.7">16</text>
<text x="195.5" y="96.1">26</text>
<text x="27.9" y="103.6">PA10</text>
<text x="28.8" y="105.4">PA9</text>
<text x="28.8" y="107.3">PA8</text>
<text x="34.4" y="102.6">21</text>
<text x="34.4" y="104.5">22</text>
<text x="34.4" y="106.4">23</text>
<text x="101.3" y="105.4">5</text>
<text x="101.3" y="107.3">7</text>
<text x="101.3" y="103.6">3</text>
<text x="105" y="106.4">5</text>
<text x="105" y="102.6">1</text>
<text x="105" y="104.5">3</text>
<text x="107.1" y="102.6">2</text>
<text x="107.1" y="104.5">4</text>
<text x="107.1" y="106.4">6</text>
<text x="110.8" y="103.6">4</text>
<text x="110.8" y="105.4">6</text>
<text x="110.8" y="107.3">8</text>
<text x="189.1" y="102.6">GND</text>
<text x="189.1" y="104.5">GND</text>
<text x="189.1" y="106.4">GND</text>
<text x="195.5" y="103.6">27</text>
<text x="195.5" y="105.4">39</text>
<text x="28.8" y="109.1">PA7</text>
<text x="28.8" y="111">PA6</text>
<text x="28.8" y="112.9">PA5</text>
<text x="34.4" y="108.2">24</text>
<text x="34.4" y="110.1">26</text>
<text x="34.4" y="111.9">27</text>
<text x="34.4" y="113.8">28</text>
<text x="101.3" y="109.1">9</text>
<text x="105" y="110.1">9</text>
<text x="105" y="108.2">7</text>
<text x="106.3" y="110.1">10</text>
<text x="107.1" y="108.2">8</text>
<text x="110.8" y="109.1">10</text>
<text x="28.8" y="114.7">PA4</text>
<text x="28.8" y="116.6">PA3</text>
<text x="28.8" y="118.4">PA2</text>
<text x="34.4" y="115.6">31</text>
<text x="34.4" y="117.5">32</text>
<text x="34.4" y="119.4">35</text>
<text x="26.9" y="125.9">XOUT</text>
<text x="28.8" y="120.3">PA1</text>
<text x="28.8" y="122.2">PA0</text>
<text x="34.4" y="121.2">36</text>
<text x="34.4" y="124.9">45</text>
<text x="24.1" y="131.5">DDP/PB11</text>
<text x="28.6" y="127.7">XIN</text>
<text x="34.4" y="130.5">44</text>
<text x="34.4" y="126.8">46</text>
<text x="5.3" y="132.2">C</text>
<text x="23.4" y="133.3">DDM/PB10</text>
<text x="26.2" y="137.1">VDDIN</text>
<text x="34.4" y="136.1">7</text>
<text x="34.4" y="132.4">43</text>
<text x="290.3" y="132.2">C</text>
<text x="23.4" y="142.7">VDDCORE</text>
<text x="24.5" y="138.9">VDDOUT</text>
<text x="34.4" y="138">8</text>
<text x="34.4" y="141.7">18</text>
<text x="34.4" y="143.6">41</text>
<text x="23.4" y="144.5">VDDCORE</text>
<text x="25" y="148.2">VDDPLL</text>
<text x="34.4" y="147.3">48</text>
<text x="173" y="149.2">1</text>
<text x="26.2" y="155.7">VDDIO</text>
<text x="26.2" y="152">VDDIO</text>
<text x="26.2" y="153.8">VDDIO</text>
<text x="34.4" y="154.7">13</text>
<text x="34.4" y="151">33</text>
<text x="34.4" y="152.9">47</text>
<text x="173" y="151">2</text>
<text x="24.9" y="159.4">ADVREF</text>
<text x="34.4" y="158.5">1</text>
<text x="173" y="158.5">1</text>
<text x="173" y="160.3">2</text>
<text x="27.9" y="163.1">GND</text>
<text x="27.9" y="165">GND</text>
<text x="34.4" y="162.2">2</text>
<text x="34.4" y="164">34</text>
<text x="173" y="167.8">1</text>
<text x="173" y="169.6">2</text>
<text x="204.6" y="169.6">1</text>
<text x="204.6" y="171.5">2</text>
<text x="5.3" y="183.8">D</text>
<text x="165.5" y="184.5">+</text>
<text x="290.3" y="183.8">D</text>
<text x="165.5" y="186.4">-</text>
<text x="21.7" y="206.8">1</text>
<text x="57.7" y="206.8">2</text>
<text x="93.8" y="206.8">3</text>
<text x="129.9" y="206.8">4</text>
<text x="166" y="206.8">5</text>
<text x="202.1" y="206.8">6</text>
<text x="238.2" y="206.8">7</text>
<text x="274.3" y="206.8">8</text>
</g>
<g font-size="1.7" fill="#000080">
<text x="171.7" y="16.1">M1</text>
<text x="228.1" y="34.5">R1</text>
<text x="239.5" y="32.7">DMG3402L-7</text>
<text x="239.5" y="30.8">Q1</text>
<text x="111.1" y="40.3">P1</text>
<text x="228.1" y="36.4">10K</text>
<text x="44.8" y="46.8">R2</text>
<text x="18" y="50.5">U1</text>
<text x="44.6" y="48.3">100k</text>
<text x="58.1" y="51.4">TP1</text>
<text x="62.7" y="51.4">TP2</text>
<text x="111.1" y="51.4">Header 4</text>
<text x="208" y="54.2">TP3</text>
<text x="208" y="56.1">TP4</text>
<text x="208" y="58">TP5</text>
<text x="208" y="59.9">TP6</text>
<text x="248" y="58.9">CN1</text>
<text x="69.2" y="64.3">J1</text>
<text x="42" y="66.7">R3</text>
<text x="42" y="69.7">10k</text>
<text x="69.2" y="66.2">JUMP</text>
<text x="69.2" y="71.7">J2</text>
<text x="208" y="71">TP7</text>
<text x="248" y="71.9">50th 10-PIN</text>
<text x="56.5" y="73.4">TP9</text>
<text x="61.4" y="74.5">R4</text>
<text x="61.4" y="76.4">10k</text>
<text x="69.2" y="73.6">JUMP</text>
<text x="208" y="76.6">TP10</text>
<text x="208" y="72.9">TP8</text>
<text x="208" y="78.5">TP11</text>
<text x="208" y="80.3">TP12</text>
<text x="208" y="82.2">TP13</text>
<text x="103.7" y="99.8">CN2</text>
<text x="216.2" y="101.5">C1</text>
<text x="216.2" y="103.4">4.7uF X7R</text>
<text x="103.7" y="112.9">50th 10-PIN</text>
<text x="171.7" y="109.1">453-00005 BLE MODULE</text>
<text x="46.9" y="131.5">TP14</text>
<text x="46.9" y="133.3">TP15</text>
<text x="47.6" y="143.4">C26</text>
<text x="56" y="143.4">C2</text>
<text x="64.4" y="143.4">C3</text>
<text x="72.7" y="143.4">C4</text>
<text x="149.9" y="140.6">R7</text>
<text x="149.9" y="142.4">1K</text>
<text x="153.6" y="140.6">R8</text>
<text x="153.6" y="142.4">1K</text>
<text x="157.3" y="140.6">R9</text>
<text x="157.3" y="142.4">1K</text>
<text x="195.5" y="138.7">R6</text>
<text x="195.5" y="140.6">1K</text>
<text x="253.5" y="142.7">LED1</text>
<text x="46" y="145.4">4.7uF X7R 100nF 16V 100nF 16V</text>
<text x="72.7" y="145.2">100nF 16V</text>
<text x="171.7" y="146.4">P5</text>
<text x="203.2" y="148.8">S1</text>
<text x="253.5" y="144.5">LED SMD RED</text>
<text x="260" y="147.6">R5</text>
<text x="106.5" y="155.5">X1</text>
<text x="171.7" y="155.7">P6</text>
<text x="253.5" y="155.7">LED SMD GREEN</text>
<text x="253.6" y="153.8">LED2</text>
<text x="260" y="150.6">2K2</text>
<text x="46" y="158.5">100nF 16V 100nF 16V</text>
<text x="47.6" y="156.4">C5</text>
<text x="56" y="156.4">C6</text>
<text x="104.1" y="161">XTAL 32</text>
<text x="260" y="158.8">R10</text>
<text x="260" y="161.8">2K2</text>
<text x="18" y="167.8">MCU</text>
<text x="98.8" y="162.9">C8</text>
<text x="98.8" y="164.8">20pF</text>
<text x="117.5" y="162.9">C9</text>
<text x="117.5" y="164.8">20pF</text>
<text x="171.7" y="165">P7</text>
<text x="203.3" y="166.8">P4</text>
<text x="253.5" y="165">LED3</text>
<text x="253.5" y="166.8">LED SMD BLUE</text>
<text x="44.8" y="172.2">C7</text>
<text x="56" y="172.2">C16</text>
<text x="59.7" y="168.1">R12</text>
<text x="59.7" y="171.1">10R</text>
<text x="260" y="170">R11</text>
<text x="260" y="173">2K2</text>
<text x="44.8" y="174.1">100nF 16V</text>
<text x="56" y="174.1">100nF 16V</text>
<text x="106.3" y="177.8">X2</text>
<text x="164.1" y="178.8">B1</text>
<text x="202.2" y="179.7">DMG3402L-7</text>
<text x="202.2" y="177.8">Q7</text>
<text x="98.8" y="185.3">C10</text>
<text x="102.7" y="183.6">XTAL 16Mhz</text>
<text x="117.5" y="185.3">C11</text>
<text x="170.7" y="185.4">BUZZER 3-7V SMD</text>
<text x="190.9" y="181.5">R33</text>
<text x="190.9" y="183.4">10K</text>
<text x="98.8" y="187.1">20pF</text>
<text x="117.5" y="187.1">20pF</text>
<text x="161.3" y="190.8">Q6</text>
<text x="149.9" y="194.6">R26</text>
<text x="149.9" y="196.4">10K</text>
<text x="161.3" y="192.7">DMG3402L-7</text>
</g>
<g font-size="1.7" fill="#800000">
<text x="201.5" y="29.1">BLE-LED-BLU</text>
<text x="225.7" y="25.4">MCU-NRST</text>
<text x="42.6" y="41.2">3V3</text>
<text x="102.2" y="38.4">3V3</text>
<text x="96.2" y="44">MCU-UART-RX</text>
<text x="96.2" y="45.9">MCU-UART-TX</text>
<text x="226.6" y="42.1">0V</text>
<text x="235.9" y="42.1">0V</text>
<text x="47.8" y="52.4">MCU-NRST</text>
<text x="102.7" y="51.4">0V</text>
<text x="201.5" y="51.4">BLE-NCS</text>
<text x="38.5" y="58">MCU-TDO</text>
<text x="38.5" y="59.9">MCU-TDI</text>
<text x="62.6" y="58.9">0V</text>
<text x="66.9" y="59.9">3V3</text>
<text x="239.2" y="57.1">3V3</text>
<text x="38.5" y="61.7">MCU-SWDIO</text>
<text x="38.5" y="63.6">MCU-SWCLK</text>
<text x="201.5" y="62.6">BLE-MISO</text>
<text x="201.5" y="64.5">BLE-MOSI</text>
<text x="259.2" y="62.6">BLE-SWCLK</text>
<text x="259.2" y="60.8">BLE-SWDIO</text>
<text x="201.5" y="66.4">BLE-SPCK</text>
<text x="259.2" y="68.2">BLE-RST</text>
<text x="38.5" y="74.7">BUT-1</text>
<text x="41.3" y="77.5">BAT-CURRENT</text>
<text x="67.3" y="76.6">0V</text>
<text x="239.6" y="75.7">0V</text>
<text x="41.3" y="81.2">BAT-VSENSE</text>
<text x="41.3" y="79.4">FET-TEMP</text>
<text x="59.8" y="82.2">0V</text>
<text x="39.4" y="84">EXT-3</text>
<text x="40.3" y="86.8">NEG-FET-HI</text>
<text x="40.3" y="88.7">NEG-FET-LO</text>
<text x="201.5" y="88.7">BLE-SWDIO</text>
<text x="201.5" y="86.8">BLE-RST</text>
<text x="38.5" y="95.2">BLE-SPCK</text>
<text x="40.3" y="90.5">POS-FET-HI</text>
<text x="40.3" y="92.4">POS-FET-LO</text>
<text x="52.5" y="93.3">EXT-4</text>
<text x="201.5" y="90.5">BLE-SWCLK</text>
<text x="213.1" y="94.3">3V3</text>
<text x="38.5" y="98.9">BLE-MISO</text>
<text x="38.5" y="97.1">BLE-MOSI</text>
<text x="38.5" y="100.8">BLE-NCS</text>
<text x="94.8" y="98">3V3</text>
<text x="114.8" y="101.7">MCU-SWDIO</text>
<text x="38.5" y="106.4">MCU-XOUT32</text>
<text x="38.5" y="104.5">MCU-UART-RX</text>
<text x="38.5" y="102.6">MCU-UART-TX</text>
<text x="114.8" y="105.4">MCU-TDO</text>
<text x="114.8" y="107.3">MCU-TDI</text>
<text x="114.8" y="103.6">MCU-SWCLK</text>
<text x="38.5" y="108.2">MCU-XIN32</text>
<text x="39.4" y="110.1">EXT-1</text>
<text x="39.4" y="111.9">EXT-2</text>
<text x="114.8" y="109.1">MCU-NRST</text>
<text x="213.5" y="109.1">0V</text>
<text x="41.3" y="114.7">I2C-SCL</text>
<text x="41.3" y="118.4">I2C-EN</text>
<text x="41.3" y="116.6">I2C-SDA</text>
<text x="50.6" y="119.4">DBG-LED-RED</text>
<text x="95.2" y="116.6">0V</text>
<text x="40.3" y="124.9">MCU-XOUT</text>
<text x="50.6" y="121.2">DBG-LED-GRN</text>
<text x="40.3" y="126.8">MCU-XIN</text>
<text x="41.3" y="130.5">BUZ</text>
<text x="65" y="134.2">3V3</text>
<text x="149.8" y="133.3">3V3</text>
<text x="193.5" y="133.3">3V3</text>
<text x="184.7" y="142.7">BUT-1</text>
<text x="40.7" y="149.2">3V3</text>
<text x="142.8" y="148.2">EXT-2</text>
<text x="239.7" y="148.2">DBG-LED-RED</text>
<text x="70.1" y="152.9">0V</text>
<text x="196.7" y="152.9">0V</text>
<text x="93.4" y="157.5">MCU-XOUT32</text>
<text x="112" y="157.5">MCU-XIN32</text>
<text x="142.8" y="157.5">EXT-3</text>
<text x="239.7" y="159.4">DBG-LED-GRN</text>
<text x="53.3" y="165.9">0V</text>
<text x="65.9" y="166.8">3V3</text>
<text x="141.9" y="166.8">EXT-4</text>
<text x="197.4" y="162.2">VBAT</text>
<text x="36.5" y="170.6">0V</text>
<text x="96.1" y="168.7">0V</text>
<text x="114.8" y="168.7">0V</text>
<text x="239.7" y="170.6">BLE-LED-BLU</text>
<text x="42.1" y="178">0V</text>
<text x="53.3" y="178">0V</text>
<text x="93.4" y="179.9">MCU-XOUT</text>
<text x="112" y="179.9">MCU-XIN</text>
<text x="155.3" y="179.9">3V3</text>
<text x="165.1" y="176.1">0V</text>
<text x="184.7" y="178">EXT-1</text>
<text x="268.4" y="174.3">0V</text>
<text x="96.1" y="191">0V</text>
<text x="114.8" y="191">0V</text>
<text x="143.7" y="191">BUZ</text>
<text x="189.3" y="189.1">0V</text>
<text x="198.6" y="189.1">0V</text>
<text x="148.3" y="202.2">0V</text>
<text x="157.6" y="202.2">0V</text>
</g>
<g font-size="1.7" fill="#011ff9">
<text x="201" y="142.7">1</text>
<text x="212.3" y="142.7">3</text>
<text x="201" y="146.4">2</text>
<text x="212.3" y="146.4">4</text>
</g>
<text font-size="1.6" fill="#080d02" x="225.7" y="204">© 2019 - THOMAS JAMES MERRY - ALL RIGHTS RESERVED</text>
</svg>
